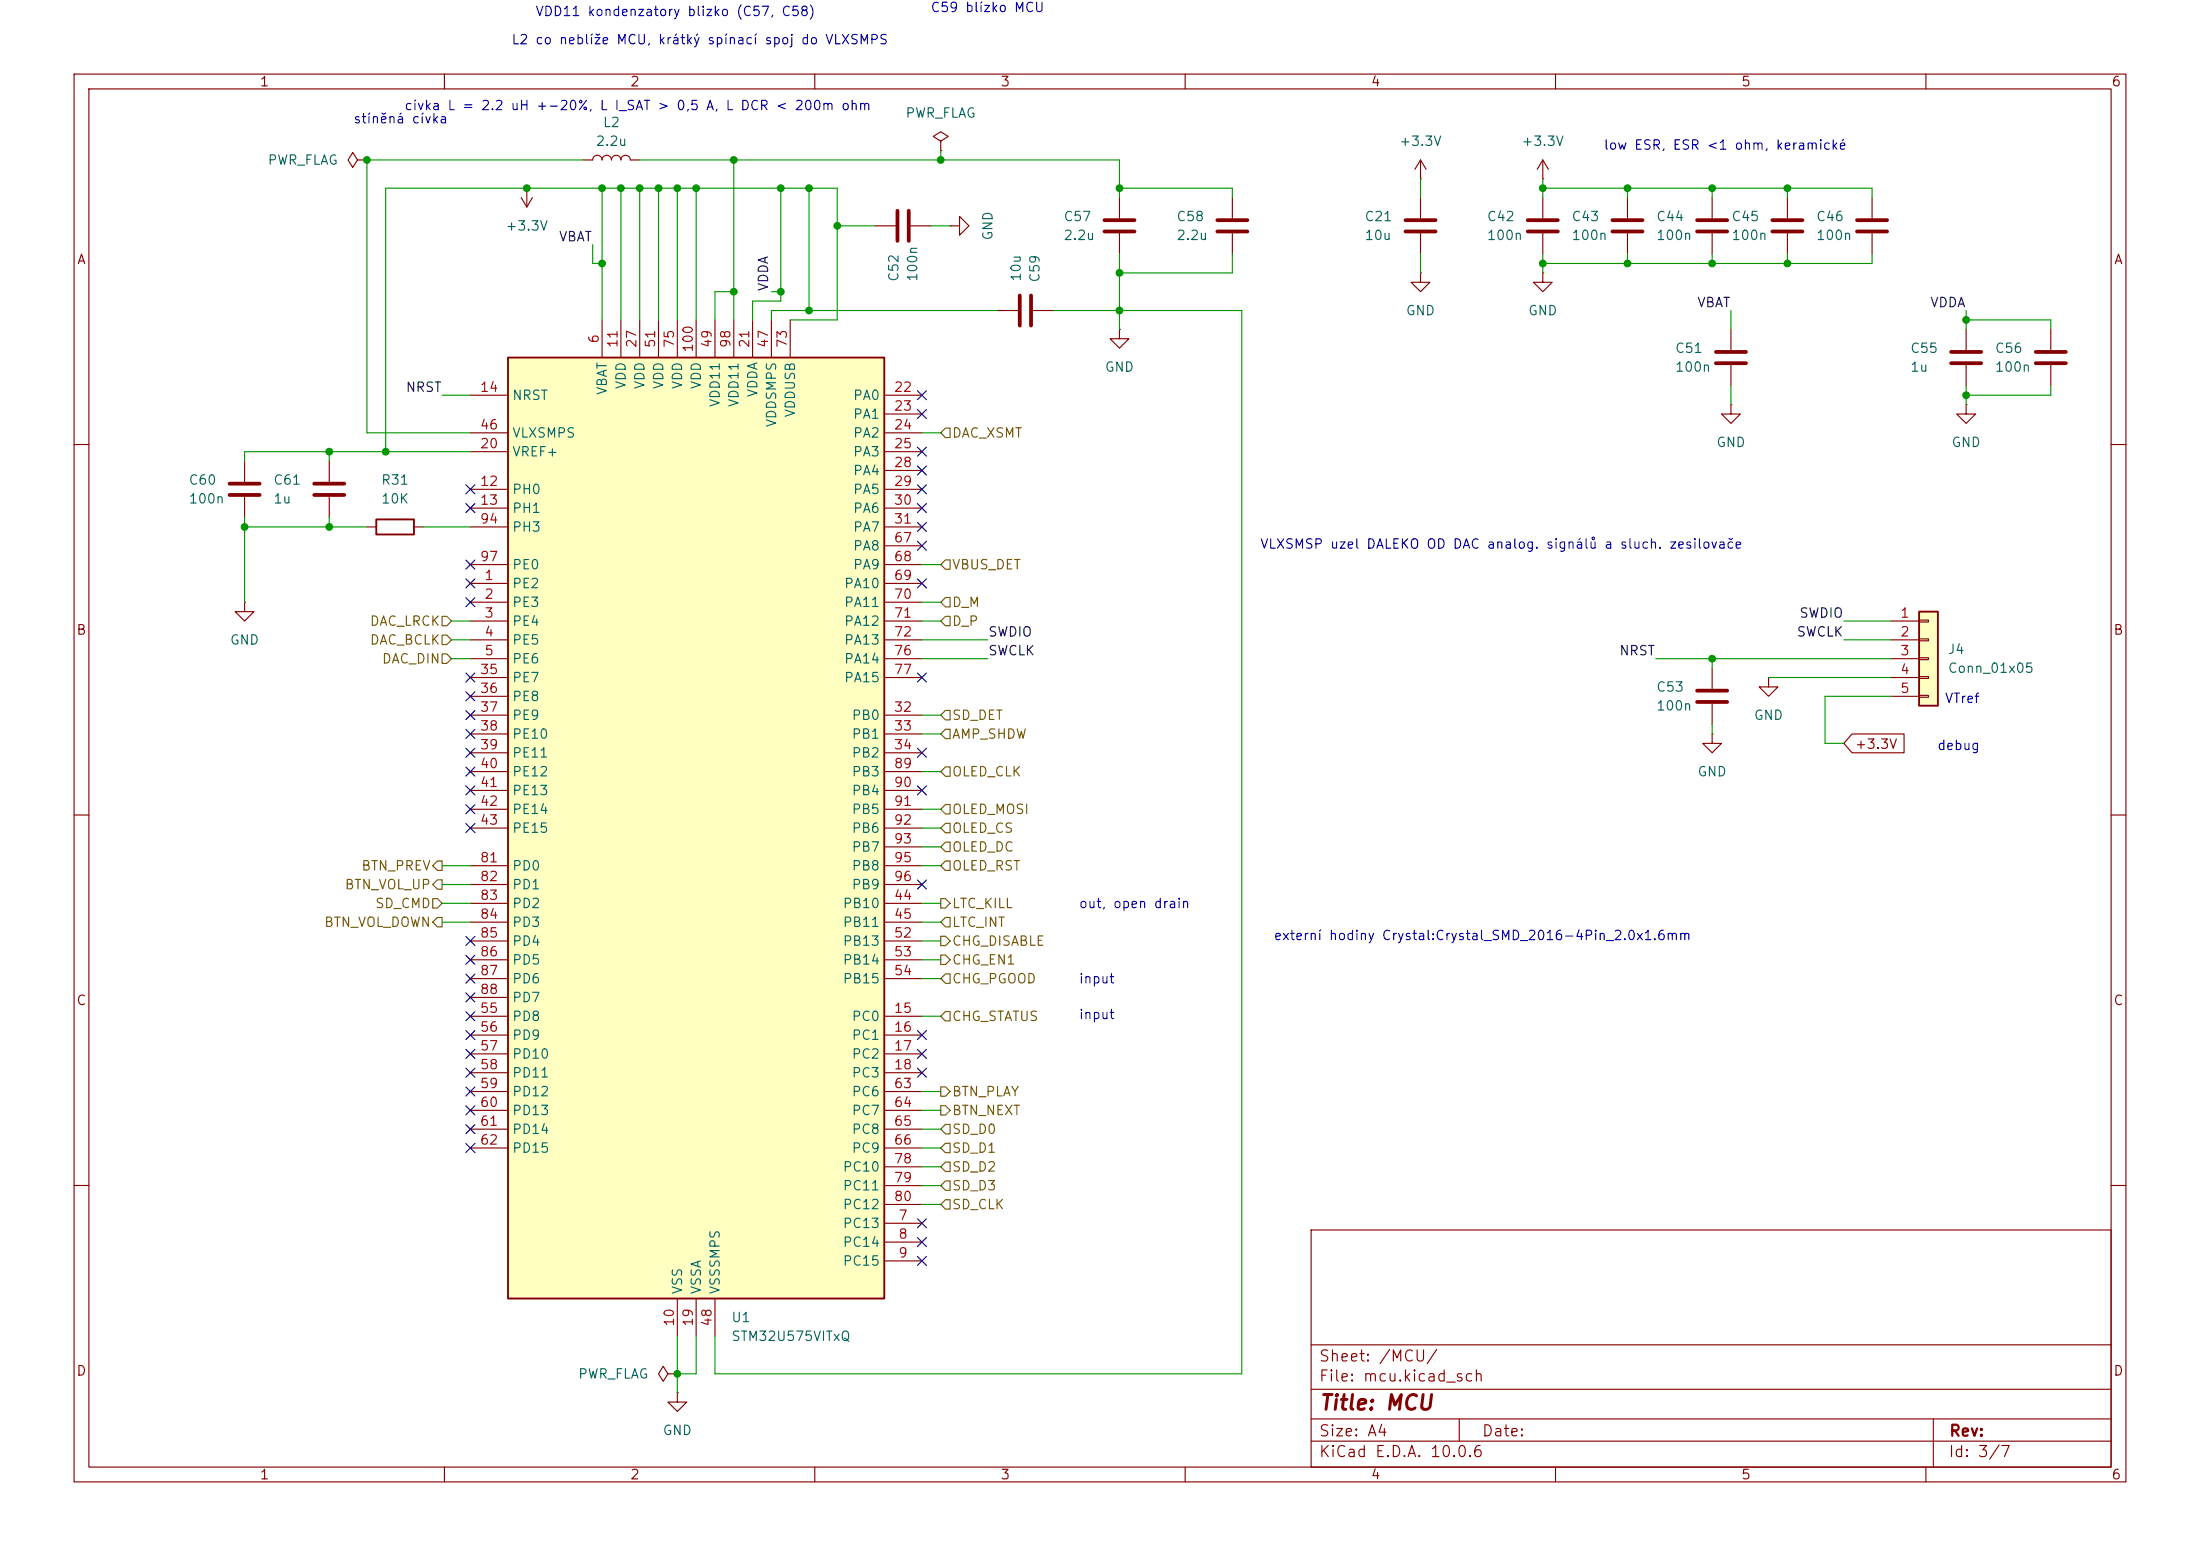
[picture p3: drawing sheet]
<svg xmlns="http://www.w3.org/2000/svg" width="297mm" height="210mm" viewBox="0 0 297 210" stroke-linecap="round" stroke-linejoin="round" font-family="sans-serif">
<g fill="none" stroke="#840000" stroke-width=".15">
<path d="M10 10h277v190h-277zM12 12h273v186h-273zM60 10v2M110 10v2M127 19.1l1-.7-1-.6-1 .6 1 .7v1.2M160 10v2M210 10v2M260 10v2M48.3 21.6l-.7-1-.6 1 .6 1 .7-1h1.2M49.5 21.6h.1M70.4 26.7l.7 1.2M71.1 25.4h.1"/>
<path d="M71.1 25.4v2.5M71.9 26.7l-.8 1.2M78.7 21.6h1.3a.64 .64 0 0 1 .6-.6 .64 .64 0 0 1 .7 .6 .64 .64 0 0 1 .6-.6 .64 .64 0 0 1 .6 .6 .64 .64 0 0 1 .7-.6 .64 .64 0 0 1 .6 .6 .64 .64 0 0 1 .7-.6 .64 .64 0 0 1 .6 .6h1.3M118.1 30.5h2.8M122.9 30.5h2.8M127 20.3h.1M128.3 30.5h1.2v-1.3l1.3 1.3-1.3 1.3v-1.3M128.3 30.5h.1M151.1 26.7v2.8M151.1 31.5v2.8M166.4 26.7v2.8M166.4 31.5v2.8"/>
<path d="M191.8 24.1h.1M191.8 36.8v1.3h1.2l-1.2 1.3-1.3-1.3h1.3M191.8 36.8h.1M191.8 21.6l-.8 1.3M191.8 21.6l.7 1.3M191.8 21.6v2.5M191.8 26.7v2.8M191.8 31.5v2.8M208.3 36.8v1.3h1.2l-1.2 1.3-1.3-1.3h1.3M208.3 36.8h.1M208.3 24.1h.1M208.3 21.6v2.5"/>
<path d="M208.3 26.7v2.8M208.3 31.5v2.8M208.3 21.6l-.8 1.3M208.3 21.6l.7 1.3M219.7 26.7v2.8M219.7 31.5v2.8M231.1 26.7v2.8M231.1 31.5v2.8M134.6 41.9h2.8M139.4 41.9h2.8M151.1 44.5v1.2h1.3l-1.3 1.3-1.2-1.3h1.2M151.1 44.5h.1"/>
<path d="M265.4 54.6v1.3h1.3l-1.3 1.3-1.2-1.3h1.2M265.4 54.6h.1M265.4 44.5v2.7M265.4 49.3v2.8M10 60h2M44.4 62.2v2.8M44.4 67.1v2.8M49.5 71.1h1.3M55.9 71.1h1.2M285 60h2M33 81.3v1.3h1.3l-1.3 1.2-1.3-1.2h1.3M33 81.3h.1"/>
<path d="M10 110h2M285 110h2M10 160h2M177 166h108v32h-108zM285 160h2M60 198v2M91.4 188v1.2h1.3l-1.3 1.3-1.2-1.3h1.2M91.4 188h.1M110 198v2M160 198v2M177 194.5h108M177 191.5h108"/>
<path d="M177 187.5h108M177 181.5h108M197 191.5v3M210 198v2M260 198v2M261 191.5v6.5"/>
</g>
<g fill="none" stroke="#840000" stroke-width=".51">
<path d="M121.2 28.4v4.1M122.7 28.4v4.1M137.7 39.9v4M139.2 39.9v4M149.1 31.2h4.1M149.1 29.7h4.1M164.3 31.2h4.1M164.3 29.7h4.1M189.7 31.2h4.1M189.7 29.7h4.1M206.2 31.2h4.1M206.2 29.7h4.1"/>
<path d="M217.7 31.2h4M217.7 29.7h4M229.1 31.2h4.1M229.1 29.7h4.1M263.4 49h4.1M263.4 47.5h4.1M42.4 66.8h4.1M42.4 65.3h4.1"/>
</g>
<path d="M50.8 70.1h5.1v2h-5.1z" fill="none" stroke="#840000" stroke-width=".25"/>
<path d="M68.6 48.3h50.8v127h-50.8z" fill="#ffffc2"/>
<path d="M68.6 48.3h50.8v127h-50.8z" fill="none" stroke="#840000" stroke-width=".25"/>
<g fill="none" stroke="#840000" stroke-width=".15">
<path d="M63.5 53.3h5.1M63.5 58.4h5.1M81.3 43.2v5.1M83.8 43.2v5.1M86.4 43.2v5.1M88.9 43.2v5.1M91.4 43.2v5.1M94 43.2v5.1M96.5 43.2v5.1M99.1 43.2v5.1M101.6 43.2v5.1M104.1 43.2v5.1"/>
<path d="M106.7 43.2v5.1M119.4 53.3h5.1M119.4 55.9h5.1M119.4 58.4h5.1M63.5 78.7h5.1M63.5 66h5.1M63.5 68.6h5.1M63.5 61h5.1M63.5 71.1h5.1M63.5 76.2h5.1M119.4 78.7h5.1M119.4 66h5.1"/>
<path d="M119.4 68.6h5.1M119.4 61h5.1M119.4 63.5h5.1M119.4 71.1h5.1M119.4 73.7h5.1M119.4 76.2h5.1M63.5 81.3h5.1M63.5 83.8h5.1M63.5 86.4h5.1M63.5 88.9h5.1M63.5 96.5h5.1M63.5 99.1h5.1"/>
<path d="M63.5 91.4h5.1M63.5 94h5.1M119.4 81.3h5.1M119.4 83.8h5.1M119.4 86.4h5.1M119.4 88.9h5.1M119.4 96.5h5.1M119.4 99.1h5.1M119.4 91.4h5.1M231.1 99.1v1.2h1.3l-1.3 1.3-1.2-1.3h1.2M231.1 99.1h.1M231.1 90.2v2.8"/>
<path d="M231.1 95v2.8M63.5 101.6h5.1M63.5 104.1h5.1M63.5 106.7h5.1M63.5 109.2h5.1M63.5 111.8h5.1M63.5 116.8h5.1M63.5 119.4h5.1M119.4 101.6h5.1M119.4 104.1h5.1M119.4 106.7h5.1M119.4 109.2h5.1"/>
<path d="M119.4 111.8h5.1M119.4 116.8h5.1M119.4 119.4h5.1M119.4 114.3h5.1M63.5 137.2h5.1M63.5 139.7h5.1M63.5 121.9h5.1M63.5 124.5h5.1M63.5 127h5.1M63.5 129.5h5.1M63.5 132.1h5.1M63.5 134.6h5.1"/>
<path d="M119.4 137.2h5.1M119.4 139.7h5.1M119.4 121.9h5.1M119.4 124.5h5.1M119.4 127h5.1M119.4 129.5h5.1M119.4 132.1h5.1M63.5 142.2h5.1M63.5 144.8h5.1M63.5 147.3h5.1M63.5 149.9h5.1M63.5 152.4h5.1"/>
<path d="M63.5 154.9h5.1M119.4 142.2h5.1M119.4 144.8h5.1M119.4 147.3h5.1M119.4 149.9h5.1M119.4 152.4h5.1M119.4 154.9h5.1M119.4 157.5h5.1M91.4 175.3v5M94 175.3v5M96.5 175.3v5M119.4 165.1h5.1"/>
<path d="M119.4 167.6h5.1M119.4 170.2h5.1M119.4 160h5.1M119.4 162.6h5.1M90.2 185.4l-.7-1-.6 1 .6 1 .7-1h1.2M91.4 185.4h.1"/>
</g>
<path d="M229.1 94.7h4.1M229.1 93.2h4.1" fill="none" stroke="#840000" stroke-width=".51"/>
<path d="M259.1 82.6h2.5v12.7h-2.5z" fill="#ffffc2"/>
<path d="M259.1 82.6h2.5v12.7h-2.5z" fill="none" stroke="#840000" stroke-width=".25"/>
<g fill="none" stroke="#840000" stroke-width=".15">
<path d="M241.3 26.7v2.8M241.3 31.5v2.8M252.7 26.7v2.8M252.7 31.5v2.8M233.7 54.6v1.3h1.2l-1.2 1.3-1.3-1.3h1.3M233.7 54.6h.1M233.7 44.5v2.7M233.7 49.3v2.8M276.9 44.5v2.7M276.9 49.3v2.8M33 62.2v2.8M33 67.1v2.8"/>
<path d="M238.8 91.4v1.3h1.2l-1.2 1.3-1.3-1.3h1.3M238.8 91.4h.1M250 99.1h7.1v2.5h-7.1l-1.1-1.3zM255.3 83.8h3.8M255.3 86.4h3.8M255.3 88.9h3.8M255.3 91.4h3.8M255.3 94h3.8M259.1 83.7h1.2v.2h-1.2zM259.1 86.2h1.2v.3h-1.2zM259.1 88.8h1.2v.2h-1.2zM259.1 91.3h1.2v.3h-1.2z"/>
<path d="M259.1 93.9h1.2v.2h-1.2z"/>
</g>
<path d="M239.3 31.2h4M239.3 29.7h4M250.7 31.2h4.1M250.7 29.7h4.1M231.6 49h4.1M231.6 47.5h4.1M274.8 49h4.1M274.8 47.5h4.1M31 66.8h4.1M31 65.3h4.1" fill="none" stroke="#840000" stroke-width=".51"/>
<g fill="none" stroke="#725600" stroke-width=".15">
<path d="M127.6 57.8h.7v1.3h-.7l-.6-.7zM127.6 75.6h.7v1.2h-.7l-.6-.6zM59.7 88.3h.6l.7 .6-.7 .6h-.6zM59.7 85.7h.6l.7 .7-.7 .6h-.6zM59.7 83.2h.6l.7 .6-.7 .7h-.6zM127.6 98.4h.7v1.3h-.7l-.6-.6zM127.6 95.9h.7v1.3h-.7l-.6-.7zM127.6 80.6h.7v1.3h-.7l-.6-.6zM127.6 83.2h.7v1.3h-.7l-.6-.7zM59.1 118.7h.6v1.3h-.6l-.7-.6zM59.1 116.2h.6v1.3h-.6l-.7-.7zM127.6 103.5h.7v1.3h-.7l-.6-.7z"/>
<path d="M127.6 108.6h.7v1.3h-.7l-.6-.7zM127.6 111.1h.7v1.3h-.7l-.6-.6zM127.6 113.7h.7v1.2h-.7l-.6-.6zM127.6 116.2h.7v1.3h-.7l-.6-.7zM58.4 121.3h.7l.6 .6-.6 .7h-.7zM59.1 123.8h.6v1.3h-.6l-.7-.6zM127 128.9h.6l.7 .6-.7 .7h-.6zM127 121.3h.6l.7 .6-.7 .7h-.6zM127 126.4h.6l.7 .6-.7 .6h-.6zM127.6 131.4h.7v1.3h-.7l-.6-.6zM127.6 123.8h.7v1.3h-.7l-.6-.6zM127.6 136.5h.7v1.3h-.7l-.6-.6z"/>
<path d="M127 146.7h.6l.7 .6-.7 .7h-.6zM127 149.2h.6l.7 .7-.7 .6h-.6zM127.6 154.3h.7v1.3h-.7l-.6-.7zM127.6 151.8h.7v1.2h-.7l-.6-.6zM127.6 156.8h.7v1.3h-.7l-.6-.6zM127.6 159.4h.7v1.3h-.7l-.6-.7zM127.6 161.9h.7v1.3h-.7l-.6-.6z"/>
</g>
<g fill="none" stroke="#009600" stroke-width=".15">
<path d="M78.7 21.6h-29.2v36.8h14M80 33v2.6h1.3M81.3 25.4v17.8M83.8 25.4v17.8M86.4 21.6h64.7v5.1M86.4 25.4v17.8M88.9 25.4v17.8M91.4 25.4v17.8M94 25.4v17.8M99.1 39.4h-2.6v3.8M99.1 21.6v21.6M104.1 39.4h1.3"/>
<path d="M105.4 25.4v15.2h-3.8v2.6M109.2 25.4v16.5M113 30.5h5.1M125.7 30.5h2.6M127 20.3v1.3M151.1 25.4h15.3v1.3M151.1 34.3v10.2M166.4 34.3v2.5h-15.3M191.8 24.1v2.6M191.8 34.3v2.5M208.3 25.4h44.4v1.3M208.3 24.1v2.6"/>
<path d="M208.3 34.3v2.5M219.7 25.4v1.3M219.7 34.3v1.3M231.1 25.4v1.3M231.1 34.3v1.3M241.3 25.4v1.3M241.3 34.3v1.3M252.7 34.3v1.3h-44.4M59.7 53.3h3.8M106.7 43.2h6.3v-17.8h-60.9v35.6M124.5 58.4h2.5M134.6 41.9h-30.5v1.3"/>
<path d="M142.2 41.9h25.4v143.5h-71.1v-5.1M233.7 41.9v2.6M233.7 52.1v2.5M265.4 43.2h11.5v1.3M265.4 41.9v2.6M265.4 52.1v2.5M276.9 52.1v1.2h-11.5M33 71.1h16.5M33 69.9v11.4M44.4 61v1.2M44.4 69.9v1.2M57.1 71.1h6.4"/>
<path d="M63.5 61h-30.5v1.2M124.5 76.2h2.5M61 88.9h2.5M61 83.8h2.5M61 86.4h2.5M124.5 88.9h8.8M124.5 83.8h2.5M124.5 86.4h8.8M124.5 99.1h2.5M124.5 96.5h2.5M124.5 81.3h2.5M223.5 88.9h31.8"/>
<path d="M231.1 88.9v1.3M231.1 97.8v1.3M238.8 91.4h16.5M248.9 83.8h6.4M248.9 86.4h6.4M255.3 94h-8.9v6.3h2.5M59.7 119.4h3.8M59.7 116.8h3.8M124.5 116.8h2.5M124.5 104.1h2.5M124.5 114.3h2.5M124.5 111.8h2.5"/>
<path d="M124.5 109.2h2.5M59.7 121.9h3.8M59.7 124.5h3.8M124.5 137.2h2.5M124.5 121.9h2.5M124.5 124.5h2.5M124.5 129.5h2.5M124.5 127h2.5M124.5 132.1h2.5M124.5 152.4h2.5M124.5 149.9h2.5M124.5 147.3h2.5"/>
<path d="M124.5 154.9h2.5M124.5 157.5h2.5M124.5 162.6h2.5M124.5 160h2.5M91.4 180.3v7.7M94 180.3v5.1h-2.6"/>
</g>
<g fill="none" stroke="#000084" stroke-width=".15">
<path d="M123.9 52.7l1.2 1.2M123.9 55.3l1.2 1.2M125.1 52.7l-1.2 1.2M125.1 55.3l-1.2 1.2M62.9 75.6l1.2 1.2M62.9 78.1l1.2 1.2M62.9 65.4l1.2 1.2M62.9 68l1.2 1.2M64.1 75.6l-1.2 1.2M64.1 78.1l-1.2 1.2M64.1 65.4l-1.2 1.2M64.1 68l-1.2 1.2"/>
<path d="M123.9 73.1l1.2 1.2M123.9 78.1l1.2 1.2M123.9 65.4l1.2 1.2M123.9 62.9l1.2 1.2M123.9 70.5l1.2 1.2M123.9 60.4l1.2 1.2M123.9 68l1.2 1.2M125.1 78.1l-1.2 1.2M125.1 73.1l-1.2 1.2M125.1 65.4l-1.2 1.2M125.1 62.9l-1.2 1.2M125.1 70.5l-1.2 1.2"/>
<path d="M125.1 60.4l-1.2 1.2M125.1 68l-1.2 1.2M62.9 80.7l1.2 1.2M62.9 95.9l1.2 1.2M62.9 98.5l1.2 1.2M62.9 90.8l1.2 1.2M62.9 93.4l1.2 1.2M64.1 80.7l-1.2 1.2M64.1 95.9l-1.2 1.2M64.1 98.5l-1.2 1.2M64.1 90.8l-1.2 1.2M64.1 93.4l-1.2 1.2"/>
<path d="M123.9 90.8l1.2 1.2M125.1 90.8l-1.2 1.2M62.9 101l1.2 1.2M62.9 106.1l1.2 1.2M62.9 103.5l1.2 1.2M62.9 108.6l1.2 1.2M62.9 111.2l1.2 1.2M64.1 101l-1.2 1.2M64.1 106.1l-1.2 1.2M64.1 103.5l-1.2 1.2M64.1 108.6l-1.2 1.2M64.1 111.2l-1.2 1.2"/>
<path d="M123.9 118.8l1.2 1.2M123.9 101l1.2 1.2M123.9 106.1l1.2 1.2M125.1 118.8l-1.2 1.2M125.1 101l-1.2 1.2M125.1 106.1l-1.2 1.2M62.9 139.1l1.2 1.2M62.9 131.5l1.2 1.2M62.9 136.6l1.2 1.2M62.9 134l1.2 1.2M62.9 128.9l1.2 1.2M62.9 126.4l1.2 1.2"/>
<path d="M64.1 139.1l-1.2 1.2M64.1 134l-1.2 1.2M64.1 131.5l-1.2 1.2M64.1 136.6l-1.2 1.2M64.1 128.9l-1.2 1.2M64.1 126.4l-1.2 1.2M123.9 139.1l1.2 1.2M125.1 139.1l-1.2 1.2M62.9 154.3l1.2 1.2M62.9 141.6l1.2 1.2M62.9 146.7l1.2 1.2M62.9 149.3l1.2 1.2"/>
<path d="M62.9 144.2l1.2 1.2M62.9 151.8l1.2 1.2M64.1 154.3l-1.2 1.2M64.1 151.8l-1.2 1.2M64.1 141.6l-1.2 1.2M64.1 146.7l-1.2 1.2M64.1 149.3l-1.2 1.2M64.1 144.2l-1.2 1.2M123.9 141.6l1.2 1.2M123.9 144.2l1.2 1.2M125.1 141.6l-1.2 1.2M125.1 144.2l-1.2 1.2"/>
<path d="M123.9 169.6l1.2 1.2M123.9 164.5l1.2 1.2M123.9 167l1.2 1.2M125.1 169.6l-1.2 1.2M125.1 164.5l-1.2 1.2M125.1 167l-1.2 1.2"/>
</g>
<g fill="#009600" stroke="#009600" stroke-width=".14">
<circle cx="88.9" cy="25.4" r=".46"/>
<circle cx="91.4" cy="25.4" r=".46"/>
<circle cx="99.1" cy="21.6" r=".46"/>
<circle cx="94" cy="25.4" r=".46"/>
<circle cx="105.4" cy="25.4" r=".46"/>
<circle cx="81.3" cy="25.4" r=".46"/>
<circle cx="71.1" cy="25.4" r=".46"/>
<circle cx="86.4" cy="25.4" r=".46"/>
<circle cx="83.8" cy="25.4" r=".46"/>
<circle cx="49.5" cy="21.6" r=".46"/>
<circle cx="81.3" cy="35.6" r=".46"/>
<circle cx="109.2" cy="41.9" r=".46"/>
<circle cx="52.1" cy="61" r=".46"/>
<circle cx="44.4" cy="71.1" r=".46"/>
<circle cx="44.4" cy="61" r=".46"/>
<circle cx="33" cy="71.1" r=".46"/>
<circle cx="109.2" cy="25.4" r=".46"/>
<circle cx="127" cy="21.6" r=".46"/>
<circle cx="113" cy="30.5" r=".46"/>
<circle cx="151.1" cy="41.9" r=".46"/>
<circle cx="151.1" cy="36.8" r=".46"/>
<circle cx="151.1" cy="25.4" r=".46"/>
<circle cx="91.4" cy="185.4" r=".46"/>
<circle cx="231.1" cy="88.9" r=".46"/>
<circle cx="265.4" cy="43.2" r=".46"/>
<circle cx="265.4" cy="53.3" r=".46"/>
<circle cx="231.1" cy="25.4" r=".46"/>
<circle cx="241.3" cy="25.4" r=".46"/>
<circle cx="208.3" cy="35.6" r=".46"/>
<circle cx="219.7" cy="35.6" r=".46"/>
<circle cx="231.1" cy="35.6" r=".46"/>
<circle cx="241.3" cy="35.6" r=".46"/>
<circle cx="219.7" cy="25.4" r=".46"/>
<circle cx="208.3" cy="25.4" r=".46"/>
<circle cx="105.4" cy="39.4" r=".46"/>
<circle cx="99.1" cy="39.4" r=".46"/>
</g>
<text font-size="2" fill="#840000" x="178" y="190.8">Title: MCU</text>
<g font-size="1.5" fill="#840000">
<text x="178" y="184.1">Sheet: /MCU/</text>
<text x="178" y="186.8">File: mcu.kicad_sch</text>
<text x="178" y="197">KiCad E.D.A. 10.0.6</text>
<text x="178" y="194.2">Size: A4</text>
<text x="200" y="194.2">Date:</text>
<text x="263" y="197">Id: 3/7</text>
<text x="263" y="194.2">Rev:</text>
</g>
<g font-size="1.3" fill="#0000c2">
<text x="72.2" y="2.5">VDD11 kondenzatory blizko (C57, C58)</text>
<text x="125.5" y="2">C59 blízko MCU</text>
<text x="69" y="6.3">L2 co neblíže MCU, krátký spínací spoj do VLXSMPS</text>
<text x="47.6" y="17">stíněná cívka</text>
<text x="54.5" y="15.2">cívka L = 2.2 uH +-20%, L I_SAT &gt; 0,5 A, L DCR &lt; 200m ohm</text>
<text x="216.4" y="20.5">low ESR, ESR &lt;1 ohm, keramické</text>
<text x="170" y="74.4">VLXSMSP uzel DALEKO OD DAC analog. signálů a sluch. zesilovače</text>
<text x="262.5" y="95.2">VTref</text>
<text x="261.4" y="101.6">debug</text>
<text x="145.6" y="122.9">out, open drain</text>
<text x="171.9" y="127.2">externí hodiny Crystal:Crystal_SMD_2016-4Pin_2.0x1.6mm</text>
<text x="145.6" y="133">input</text>
<text x="145.6" y="137.9">input</text>
</g>
<g font-size="1.3" fill="#840000">
<text x="35" y="12">1</text>
<text x="85" y="12">2</text>
<text x="135" y="12">3</text>
<text x="185" y="12">4</text>
<text x="235" y="12">5</text>
<text x="285" y="12">6</text>
<text x="10.3" y="36">A</text>
<text x="285.3" y="36">A</text>
<text x="10.2" y="86">B</text>
<text x="285.2" y="86">B</text>
<text x="250.3" y="101.4">+3.3V</text>
<text x="10.2" y="136">C</text>
<text x="285.2" y="136">C</text>
<text x="10.2" y="186">D</text>
<text x="285.2" y="186">D</text>
<text x="35" y="200">1</text>
<text x="85" y="200">2</text>
<text x="135" y="200">3</text>
<text x="185" y="200">4</text>
<text x="235" y="200">5</text>
<text x="285" y="200">6</text>
</g>
<g font-size="1.3" fill="#006464">
<text x="81.3" y="17.5">L2</text>
<text x="122.2" y="16.2">PWR_FLAG</text>
<text x="36" y="22.6">PWR_FLAG</text>
<text x="80.3" y="20">2.2u</text>
<text x="188.8" y="20">+3.3V</text>
<text x="205.3" y="20">+3.3V</text>
<text x="68.2" y="31.4">+3.3V</text>
<text x="134.3" y="32.5" transform="rotate(-90 134.3 32.5)">GND</text>
<text x="143.5" y="30.2">C57</text>
<text x="143.5" y="32.7">2.2u</text>
<text x="158.7" y="30.2">C58</text>
<text x="158.7" y="32.7">2.2u</text>
<text x="184.1" y="30.2">C21</text>
<text x="184.1" y="32.7">10u</text>
<text x="200.6" y="30.2">C42</text>
<text x="200.6" y="32.7">100n</text>
<text x="212.1" y="30.2">C43</text>
<text x="212.1" y="32.7">100n</text>
<text x="223.5" y="30.2">C44</text>
<text x="223.5" y="32.7">100n</text>
<text x="233.7" y="30.2">C45</text>
<text x="233.7" y="32.7">100n</text>
<text x="245.1" y="30.2">C46</text>
<text x="245.1" y="32.7">100n</text>
<text x="121.6" y="38.1" transform="rotate(-90 121.6 38.1)">C52</text>
<text x="124.2" y="38.1" transform="rotate(-90 124.2 38.1)">100n</text>
<text x="138.1" y="38.1" transform="rotate(-90 138.1 38.1)">10u</text>
<text x="140.7" y="38.2" transform="rotate(-90 140.7 38.2)">C59</text>
<text x="189.7" y="42.9">GND</text>
<text x="206.2" y="42.9">GND</text>
<text x="226" y="48">C51</text>
<text x="257.8" y="48">C55</text>
<text x="269.2" y="48">C56</text>
<text x="82.2" y="53.4" transform="rotate(-90 82.2 53.4)">VBAT</text>
<text x="84.8" y="52.6" transform="rotate(-90 84.8 52.6)">VDD</text>
<text x="87.3" y="52.6" transform="rotate(-90 87.3 52.6)">VDD</text>
<text x="89.9" y="52.6" transform="rotate(-90 89.9 52.6)">VDD</text>
<text x="92.4" y="52.6" transform="rotate(-90 92.4 52.6)">VDD</text>
<text x="94.9" y="52.6" transform="rotate(-90 94.9 52.6)">VDD</text>
<text x="102.6" y="53.7" transform="rotate(-90 102.6 53.7)">VDDA</text>
<text x="149.1" y="50.5">GND</text>
<text x="226" y="50.5">100n</text>
<text x="257.8" y="50.5">1u</text>
<text x="269.2" y="50.5">100n</text>
<text x="69.1" y="54.3">NRST</text>
<text x="69.1" y="59.4">VLXSMPS</text>
<text x="97.5" y="55" transform="rotate(-90 97.5 55)">VDD11</text>
<text x="100" y="55" transform="rotate(-90 100 55)">VDD11</text>
<text x="105.1" y="57.8" transform="rotate(-90 105.1 57.8)">VDDSMPS</text>
<text x="107.6" y="56.4" transform="rotate(-90 107.6 56.4)">VDDUSB</text>
<text x="115.1" y="54.3">PA0</text>
<text x="115.1" y="56.8">PA1</text>
<text x="115.1" y="59.4">PA2</text>
<text x="25.4" y="65.7">C60</text>
<text x="36.8" y="65.7">C61</text>
<text x="51.4" y="65.7">R31</text>
<text x="69.1" y="61.9">VREF+</text>
<text x="115.1" y="61.9">PA3</text>
<text x="115.1" y="64.5">PA4</text>
<text x="231.6" y="60.7">GND</text>
<text x="263.4" y="60.7">GND</text>
<text x="25.4" y="68.3">100n</text>
<text x="36.8" y="68.3">1u</text>
<text x="51.4" y="68.3">10K</text>
<text x="69.1" y="67">PH0</text>
<text x="69.1" y="69.5">PH1</text>
<text x="115.1" y="67">PA5</text>
<text x="115.1" y="69.5">PA6</text>
<text x="69.1" y="72.1">PH3</text>
<text x="69.1" y="77.2">PE0</text>
<text x="115.1" y="72.1">PA7</text>
<text x="115.1" y="74.6">PA8</text>
<text x="115.1" y="77.2">PA9</text>
<text x="69.1" y="79.7">PE2</text>
<text x="69.1" y="82.2">PE3</text>
<text x="113.9" y="79.7">PA10</text>
<text x="113.9" y="82.2">PA11</text>
<text x="31" y="87.3">GND</text>
<text x="69.1" y="84.8">PE4</text>
<text x="69.1" y="87.3">PE5</text>
<text x="69.1" y="89.9">PE6</text>
<text x="113.9" y="84.8">PA12</text>
<text x="113.9" y="87.3">PA13</text>
<text x="113.9" y="89.9">PA14</text>
<text x="262.9" y="88.6">J4</text>
<text x="69.1" y="92.4">PE7</text>
<text x="69.1" y="94.9">PE8</text>
<text x="113.9" y="92.4">PA15</text>
<text x="223.5" y="93.7">C53</text>
<text x="262.9" y="91.1">Conn_01x05</text>
<text x="69.1" y="97.5">PE9</text>
<text x="69.1" y="100">PE10</text>
<text x="114.9" y="97.5">PB0</text>
<text x="114.9" y="100">PB1</text>
<text x="223.5" y="96.2">100n</text>
<text x="236.7" y="97.5">GND</text>
<text x="69.1" y="102.6">PE11</text>
<text x="69.1" y="105.1">PE12</text>
<text x="69.1" y="107.6">PE13</text>
<text x="114.9" y="102.6">PB2</text>
<text x="114.9" y="105.1">PB3</text>
<text x="114.9" y="107.6">PB4</text>
<text x="229.1" y="105.1">GND</text>
<text x="69.1" y="110.2">PE14</text>
<text x="69.1" y="112.7">PE15</text>
<text x="114.9" y="110.2">PB5</text>
<text x="114.9" y="112.7">PB6</text>
<text x="69.1" y="117.8">PD0</text>
<text x="114.9" y="115.3">PB7</text>
<text x="114.9" y="117.8">PB8</text>
<text x="69.1" y="120.3">PD1</text>
<text x="69.1" y="122.9">PD2</text>
<text x="69.1" y="125.4">PD3</text>
<text x="113.7" y="122.9">PB10</text>
<text x="113.7" y="125.4">PB11</text>
<text x="114.9" y="120.3">PB9</text>
<text x="69.1" y="128">PD4</text>
<text x="69.1" y="130.5">PD5</text>
<text x="113.7" y="128">PB13</text>
<text x="113.7" y="130.5">PB14</text>
<text x="69.1" y="133">PD6</text>
<text x="69.1" y="135.6">PD7</text>
<text x="113.7" y="133">PB15</text>
<text x="69.1" y="138.1">PD8</text>
<text x="69.1" y="140.7">PD9</text>
<text x="69.1" y="143.2">PD10</text>
<text x="114.9" y="138.1">PC0</text>
<text x="114.9" y="140.7">PC1</text>
<text x="114.9" y="143.2">PC2</text>
<text x="69.1" y="145.7">PD11</text>
<text x="69.1" y="148.3">PD12</text>
<text x="114.9" y="145.7">PC3</text>
<text x="114.9" y="148.3">PC6</text>
<text x="69.1" y="150.8">PD13</text>
<text x="69.1" y="153.4">PD14</text>
<text x="69.1" y="155.9">PD15</text>
<text x="114.9" y="150.8">PC7</text>
<text x="114.9" y="153.4">PC8</text>
<text x="114.9" y="155.9">PC9</text>
<text x="113.7" y="158.4">PC10</text>
<text x="113.7" y="161">PC11</text>
<text x="113.7" y="166.1">PC13</text>
<text x="113.7" y="163.5">PC12</text>
<text x="113.7" y="168.6">PC14</text>
<text x="113.7" y="171.1">PC15</text>
<text x="92.4" y="174.8" transform="rotate(-90 92.4 174.8)">VSS</text>
<text x="94.9" y="174.8" transform="rotate(-90 94.9 174.8)">VSSA</text>
<text x="97.5" y="174.8" transform="rotate(-90 97.5 174.8)">VSSSMPS</text>
<text x="98.6" y="178.8">U1</text>
<text x="98.6" y="181.3">STM32U575VITxQ</text>
<text x="78" y="186.4">PWR_FLAG</text>
<text x="89.4" y="194">GND</text>
</g>
<g font-size="1.3" fill="#0f0f0f">
<text x="75.4" y="32.9">VBAT</text>
<text x="104" y="39.4" transform="rotate(-90 104 39.4)">VDDA</text>
<text x="229" y="41.8">VBAT</text>
<text x="260.5" y="41.8">VDDA</text>
<text x="54.7" y="53.2">NRST</text>
<text x="242.8" y="83.7">SWDIO</text>
<text x="133.3" y="88.8">SWCLK</text>
<text x="133.3" y="86.2">SWDIO</text>
<text x="218.5" y="88.8">NRST</text>
<text x="242.5" y="86.2">SWCLK</text>
</g>
<g font-size="1.3" fill="#a90000">
<text x="81.1" y="46.5" transform="rotate(-90 81.1 46.5)">6</text>
<text x="83.7" y="47.1" transform="rotate(-90 83.7 47.1)">11</text>
<text x="86.2" y="47.1" transform="rotate(-90 86.2 47.1)">27</text>
<text x="88.8" y="47.1" transform="rotate(-90 88.8 47.1)">51</text>
<text x="91.3" y="47.1" transform="rotate(-90 91.3 47.1)">75</text>
<text x="93.8" y="47.7" transform="rotate(-90 93.8 47.7)">100</text>
<text x="96.4" y="47.1" transform="rotate(-90 96.4 47.1)">49</text>
<text x="98.9" y="47.1" transform="rotate(-90 98.9 47.1)">98</text>
<text x="101.5" y="47.1" transform="rotate(-90 101.5 47.1)">21</text>
<text x="104" y="47.1" transform="rotate(-90 104 47.1)">47</text>
<text x="106.5" y="47.1" transform="rotate(-90 106.5 47.1)">73</text>
<text x="64.7" y="53.2">14</text>
<text x="120.6" y="53.2">22</text>
<text x="64.7" y="58.3">46</text>
<text x="120.6" y="55.7">23</text>
<text x="120.6" y="58.3">24</text>
<text x="64.7" y="65.9">12</text>
<text x="64.7" y="60.8">20</text>
<text x="120.6" y="60.8">25</text>
<text x="120.6" y="63.4">28</text>
<text x="120.6" y="65.9">29</text>
<text x="64.7" y="68.4">13</text>
<text x="64.7" y="71">94</text>
<text x="120.6" y="68.4">30</text>
<text x="120.6" y="71">31</text>
<text x="64.7" y="76.1">97</text>
<text x="120.6" y="73.5">67</text>
<text x="120.6" y="76.1">68</text>
<text x="65.3" y="78.6">1</text>
<text x="65.3" y="81.1">2</text>
<text x="65.3" y="83.7">3</text>
<text x="120.6" y="78.6">69</text>
<text x="120.6" y="81.1">70</text>
<text x="120.6" y="83.7">71</text>
<text x="256.4" y="83.7">1</text>
<text x="65.3" y="86.2">4</text>
<text x="65.3" y="88.8">5</text>
<text x="120.6" y="86.2">72</text>
<text x="120.6" y="88.8">76</text>
<text x="256.4" y="86.2">2</text>
<text x="256.4" y="88.8">3</text>
<text x="64.7" y="91.3">35</text>
<text x="64.7" y="93.8">36</text>
<text x="120.6" y="91.3">77</text>
<text x="256.4" y="91.3">4</text>
<text x="256.4" y="93.8">5</text>
<text x="64.7" y="96.4">37</text>
<text x="64.7" y="98.9">38</text>
<text x="64.7" y="101.5">39</text>
<text x="120.6" y="96.4">32</text>
<text x="120.6" y="98.9">33</text>
<text x="120.6" y="101.5">34</text>
<text x="64.7" y="104">40</text>
<text x="64.7" y="106.5">41</text>
<text x="120.6" y="104">89</text>
<text x="120.6" y="106.5">90</text>
<text x="64.7" y="109.1">42</text>
<text x="64.7" y="111.6">43</text>
<text x="120.6" y="109.1">91</text>
<text x="120.6" y="111.6">92</text>
<text x="64.7" y="116.7">81</text>
<text x="64.7" y="119.2">82</text>
<text x="120.6" y="114.2">93</text>
<text x="120.6" y="116.7">95</text>
<text x="120.6" y="119.2">96</text>
<text x="64.7" y="121.8">83</text>
<text x="64.7" y="124.3">84</text>
<text x="120.6" y="121.8">44</text>
<text x="120.6" y="124.3">45</text>
<text x="64.7" y="126.9">85</text>
<text x="64.7" y="129.4">86</text>
<text x="64.7" y="131.9">87</text>
<text x="120.6" y="126.9">52</text>
<text x="120.6" y="129.4">53</text>
<text x="120.6" y="131.9">54</text>
<text x="64.7" y="137">55</text>
<text x="64.7" y="134.5">88</text>
<text x="120.6" y="137">15</text>
<text x="64.7" y="139.6">56</text>
<text x="64.7" y="142.1">57</text>
<text x="120.6" y="139.6">16</text>
<text x="120.6" y="142.1">17</text>
<text x="64.7" y="144.6">58</text>
<text x="64.7" y="147.2">59</text>
<text x="64.7" y="149.7">60</text>
<text x="120.6" y="144.6">18</text>
<text x="120.6" y="147.2">63</text>
<text x="120.6" y="149.7">64</text>
<text x="64.7" y="152.3">61</text>
<text x="64.7" y="154.8">62</text>
<text x="120.6" y="152.3">65</text>
<text x="120.6" y="154.8">66</text>
<text x="120.6" y="157.3">78</text>
<text x="120.6" y="159.9">79</text>
<text x="120.6" y="162.4">80</text>
<text x="121.2" y="165">7</text>
<text x="121.2" y="167.5">8</text>
<text x="121.2" y="170">9</text>
<text x="91.3" y="179.1" transform="rotate(-90 91.3 179.1)">10</text>
<text x="93.8" y="179.1" transform="rotate(-90 93.8 179.1)">19</text>
<text x="96.4" y="179.1" transform="rotate(-90 96.4 179.1)">48</text>
</g>
<g font-size="1.3" fill="#725600">
<text x="128.4" y="59.4">DAC_XSMT</text>
<text x="128.4" y="77.2">VBUS_DET</text>
<text x="128.4" y="82.2">D_M</text>
<text x="49.8" y="87.3">DAC_BCLK</text>
<text x="49.8" y="84.8">DAC_LRCK</text>
<text x="51.5" y="89.9">DAC_DIN</text>
<text x="128.4" y="84.8">D_P</text>
<text x="128.4" y="100">AMP_SHDW</text>
<text x="128.4" y="97.5">SD_DET</text>
<text x="128.4" y="105.1">OLED_CLK</text>
<text x="128.4" y="110.2">OLED_MOSI</text>
<text x="128.4" y="112.7">OLED_CS</text>
<text x="48.7" y="117.8">BTN_PREV</text>
<text x="128.4" y="115.3">OLED_DC</text>
<text x="128.4" y="117.8">OLED_RST</text>
<text x="43.7" y="125.4">BTN_VOL_DOWN</text>
<text x="46.5" y="120.3">BTN_VOL_UP</text>
<text x="50.6" y="122.9">SD_CMD</text>
<text x="128.4" y="125.4">LTC_INT</text>
<text x="128.4" y="122.9">LTC_KILL</text>
<text x="128.4" y="130.5">CHG_EN1</text>
<text x="128.4" y="128">CHG_DISABLE</text>
<text x="128.4" y="133">CHG_PGOOD</text>
<text x="128.4" y="138.1">CHG_STATUS</text>
<text x="128.4" y="148.3">BTN_PLAY</text>
<text x="128.4" y="155.9">SD_D1</text>
<text x="128.4" y="153.4">SD_D0</text>
<text x="128.4" y="150.8">BTN_NEXT</text>
<text x="128.4" y="158.4">SD_D2</text>
<text x="128.4" y="161">SD_D3</text>
<text x="128.4" y="163.5">SD_CLK</text>
</g>
</svg>
